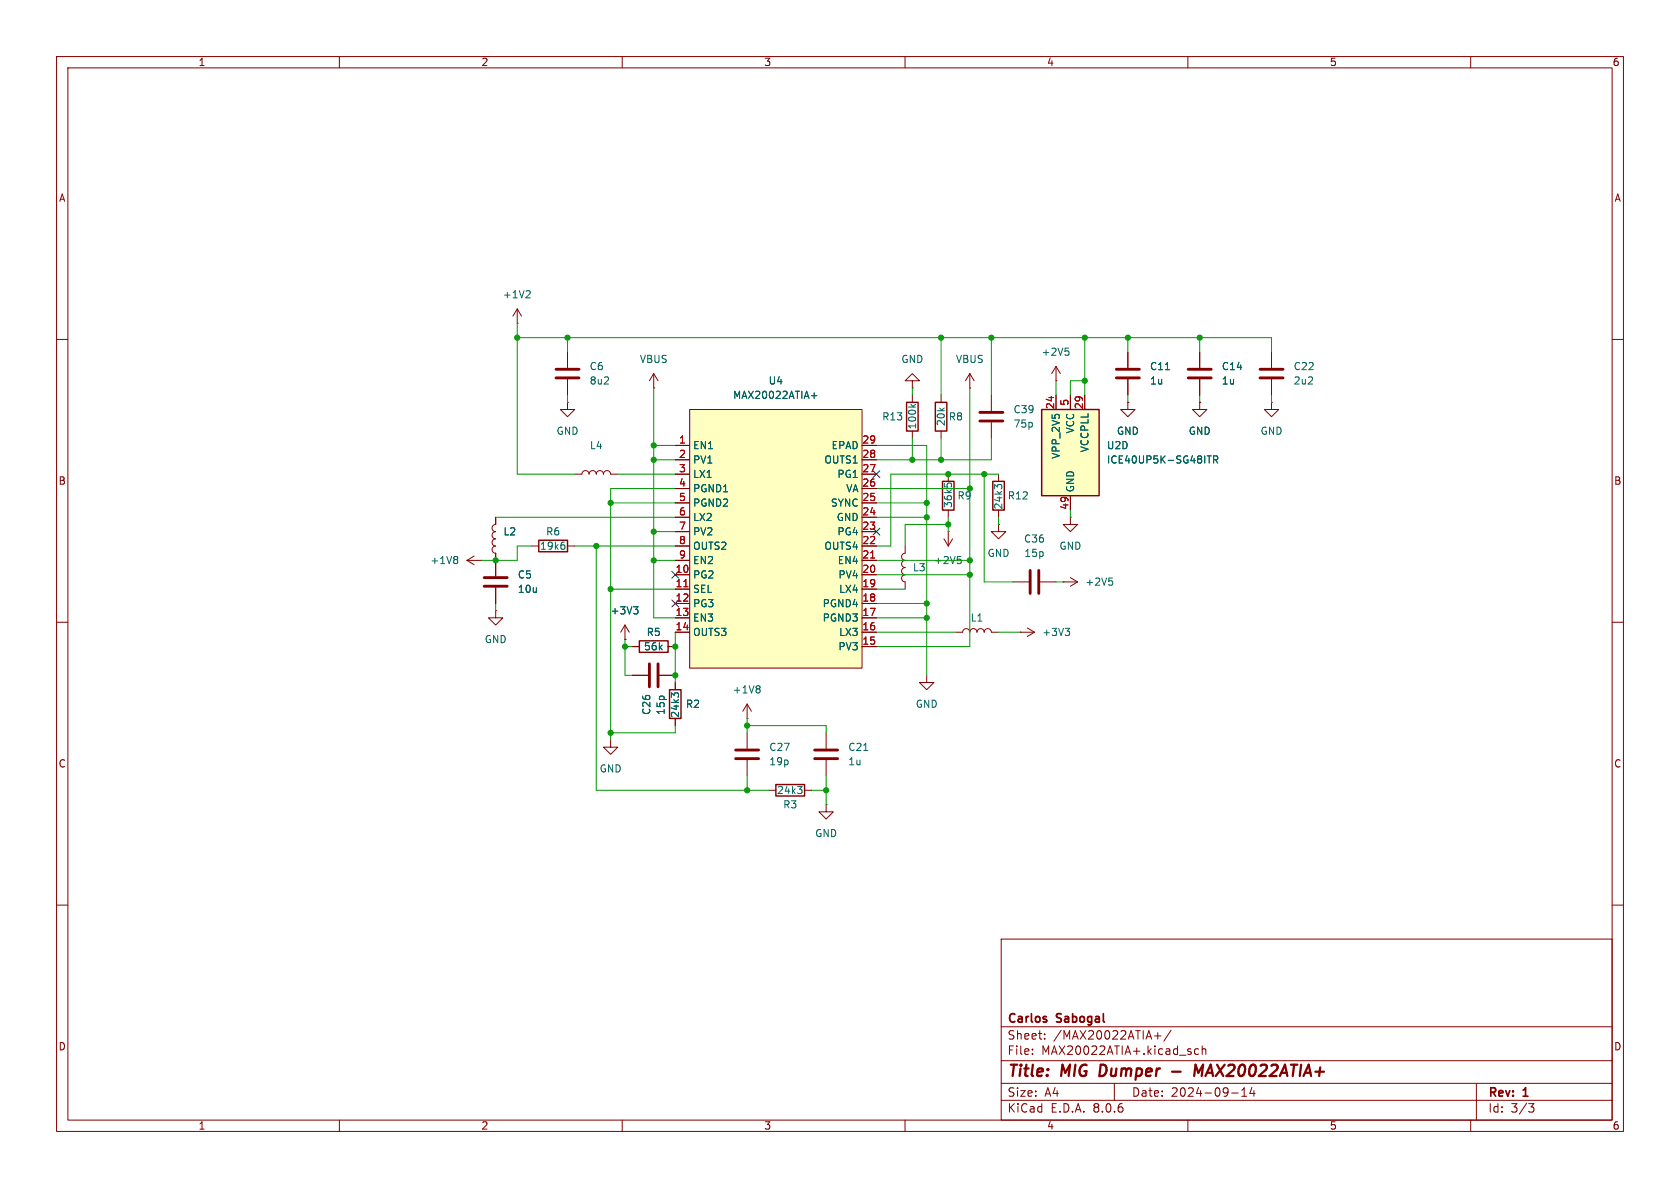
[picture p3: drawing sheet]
<svg xmlns="http://www.w3.org/2000/svg" width="297mm" height="210mm" viewBox="0 0 297 210" stroke-linecap="round" stroke-linejoin="round" font-family="sans-serif">
<g fill="none" stroke="#840000" stroke-width=".18">
<path d="M10 10h277v190h-277zM12 12h273v186h-273zM60 10v2M110 10v2M160 10v2M210 10v2M260 10v2M10 60h2M285 60h2M161.3 69.9v1.2M161.3 76.2v1.3M171.4 68.6h.1"/>
<path d="M171.4 66l-.7 1.3M171.4 66v2.6M171.4 66l.8 1.3M186.7 67.3h.1M186.7 64.8l-.8 1.2M186.7 64.8v2.5M186.7 64.8l.8 1.2M199.4 71.1v1.3h1.3l-1.3 1.3-1.3-1.3h1.3M199.4 71.1h.1M189.2 91.4v1.3h1.3l-1.3 1.3-1.2-1.3h1.2M189.2 91.4h.1M10 110h2"/>
<path d="M168.9 111.8h1.3a.64 .64 0 0 1 .6-.7 .64 .64 0 0 1 .6 .7 .64 .64 0 0 1 .7-.7 .64 .64 0 0 1 .6 .7 .64 .64 0 0 1 .7-.7 .64 .64 0 0 1 .6 .7 .64 .64 0 0 1 .6-.7 .64 .64 0 0 1 .7 .7h1.2M179.1 102.9h2.8M180.3 111.8h.1M180.3 111.8h2.6M181.6 111l1.3 .8M182.9 111.8l-1.3 .7M183.9 102.9h2.8M285 110h2M132.1 129.5v2.8M132.1 134.4v2.8M135.9 139.7h1.3M142.2 139.7h1.3"/>
<path d="M10 160h2M285 160h2M177 166h108v32h-108zM60 198v2M110 198v2M160 198v2M177 194.5h108M177 191.5h108M177 187.5h108M177 181.5h108M182.5 186.3v.1M182.5 185.5v.1"/>
<path d="M184.7 183.6v.1M184.7 182.8v.1M197 191.5v3M204.1 183.1h1.1M204.7 182.6v1.1M207 182.1l-1.3 2M210 198v2M211.9 185.5l-.4-.1-.3 .3v.4l.1 .2h.6M212.5 185.5l.2-.1 .4 .1 .1 .9M212.5 184.9v1.5M217.7 193.2h1.2M219.5 193.8h.9"/>
<path d="M219.5 192.7l.5-.4v1.5M221.3 192.2l-.3 1.1h.9M221.7 192.8v1M260 198v2M261 191.5v6.5M270.2 195.1h1l-.5 .6 .4 .1 .1 .5-.3 .3h-.4"/>
</g>
<path d="M194.6 188.2l-.3 2h.5M207.2 189.4h1.5M211.1 190.2l.3-2 .4 1.4 .9-1.4-.3 2" fill="none" stroke="#840000" stroke-width=".4"/>
<path d="M160.3 71.1h2v5.1h-2zM137.2 138.7h5v2h-5z" fill="none" stroke="#840000" stroke-width=".25"/>
<path d="M161 71.5l.5 .5M161.9 71.5l-.5 .3M188.3 61.5h.6M188.7 62l.3 .3v.3l-.3 .2M188.3 111.1h.8l-.4 .5M188.9 111.6l.2 .2v.3l-.2 .2M141 139h.8l-.4 .5M141.5 139.5l.3 .2v.3l-.3 .3" fill="none" stroke="#006464" stroke-width=".18"/>
<path d="M182.1 100.8v4.1M183.6 100.8v4.1M130 134.1h4.1M130 132.6h4.1" fill="none" stroke="#840000" stroke-width=".51"/>
<path d="M184.1 72.4h10.2v15.2h-10.2z" fill="#ffffc2"/>
<path d="M165.4 71.1h2v5.1h-2zM184.1 72.4h10.2v15.2h-10.2zM95.2 95.5h5.1v2h-5.1zM166.6 85.1h2.1v5.1h-2.1zM113 113.3h5.1v2h-5.1zM118.4 121.9h2v5.1h-2z" fill="none" stroke="#840000" stroke-width=".25"/>
<g fill="none" stroke="#840000" stroke-width=".18">
<path d="M91.4 57.2h.1M91.4 54.6l-.7 1.3M91.4 54.6v2.6M91.4 54.6l.8 1.3M100.3 71.1v1.3h1.3l-1.3 1.3-1.2-1.3h1.2M100.3 71.1h.1M100.3 62.2v2.8M100.3 67.1v2.8M115.6 68.6h.1M115.6 66l-.8 1.3M115.6 66v2.6M115.6 66l.7 1.3"/>
<path d="M161.3 67.3h1.3l-1.3-1.3-1.3 1.3h1.3v1.3M161.3 68.6h.1M166.4 69.9v1.2M166.4 76.2v1.3M175.3 69.9v2.7M175.3 74.7v2.8M186.7 69.9v2.5M189.2 69.9v2.5M191.8 69.9v2.5M199.4 62.2v2.8M199.4 67.1v2.8M212.1 71.1v1.3h1.3l-1.3 1.3-1.3-1.3h1.3"/>
<path d="M212.1 71.1h.1M212.1 62.2v2.8M212.1 67.1v2.8M224.8 71.1v1.3h1.3l-1.3 1.3-1.3-1.3h1.3M224.8 71.1h.1M224.8 62.2v2.8M224.8 67.1v2.8M82.5 99.1l1.3 .7M82.5 99.1h2.6M83.8 98.3l-1.3 .8M85.1 99.1h.1M87.6 91.4v1.3a.64 .64 0 0 0-.6 .6 .64 .64 0 0 0 .6 .7"/>
<path d="M87.6 94a.64 .64 0 0 0-.6 .6 .64 .64 0 0 0 .6 .7 .64 .64 0 0 0-.6 .6 .64 .64 0 0 0 .6 .6 .64 .64 0 0 0-.6 .7 .64 .64 0 0 0 .6 .6v4.1M94 96.5h1.2M100.3 96.5h1.3M101.6 83.8h1.3a.64 .64 0 0 1 .6-.6 .64 .64 0 0 1 .6 .6 .64 .64 0 0 1 .7-.6 .64 .64 0 0 1 .6 .6 .64 .64 0 0 1 .6-.6 .64 .64 0 0 1 .7 .6 .64 .64 0 0 1 .6-.6 .64 .64 0 0 1 .6 .6h1.3M160 96.5v1.3a.63 .63 0 0 0-.6 .6 .63 .63 0 0 0 .6 .7 .64 .64 0 0 0-.6 .6 .64 .64 0 0 0 .6 .6 .64 .64 0 0 0-.6 .7 .64 .64 0 0 0 .6 .6 .64 .64 0 0 0-.6 .6 .64 .64 0 0 0 .6 .7M166.9 95.3l.7 1.2M167.6 94h.1M167.6 83.8v1.3M167.6 90.2v1.2M167.6 94v2.5M168.4 95.3l-.8 1.2M176.5 92.7v1.3h1.3l-1.3 1.3-1.2-1.3h1.2"/>
<path d="M176.5 92.7h.1M189.2 87.6v2.6M87.6 108v1.2h1.3l-1.3 1.3-1.2-1.3h1.2M87.6 108h.1M87.6 103.9v2.8M110.5 113h.1M110.5 110.5l-.8 1.3M110.5 110.5v2.5M110.5 110.5l.8 1.3M111.8 114.3h1.2M111.8 119.4h2.8M116.6 119.4h2.8"/>
<path d="M118.1 114.3h1.3M160 102.9v1.2M163.8 119.4v1.3h-1.2l1.2 1.2 1.3-1.2h-1.3M107.9 130.8v1.3h1.3l-1.3 1.3-1.2-1.3h1.2M119.4 120.7v1.2M119.4 127v1.3M132.1 127h.1M132.1 124.5l-.8 1.2M132.1 124.5v2.5M132.1 124.5l.7 1.2M146 129.5v2.8M146 134.4v2.8"/>
<path d="M146 142.2v1.3h1.3l-1.3 1.3-1.2-1.3h1.2M146 142.2h.1"/>
</g>
<g fill="none" stroke="#006464" stroke-width=".18">
<path d="M93.5 51.4l.2 .2v.3l-.7 .7h.7M206 65.3h.8M80.7 98.4l.2 .2-.2 .3 .2 .1v.4l-.2 .2M99.5 95.8h.3M99.6 96.3l.3 .3v.3l-.3 .2M166.9 85.5v.6M167.4 85.6l.3-.2h.3l.2 .2M169.3 98.4h.6M169.7 98.9l.2 .2v.3l-.2 .2M213.4 80.6h.7M213.8 80.6v1.3M214.6 81.3l.6-.1 .1-.2-.1-.3-.6-.1v1.3"/>
<path d="M214.9 81.3l.4 .6M112 107.3h.8l-.4 .4M112.5 107.7l.3 .3v.3l-.3 .2M119.2 122.9l-.5-.4v.8M119.2 122.7l.2-.2h.3l.3 .2M134.1 121.2l.3 .3-.3 .3 .3 .2v.3l-.3 .2M152.7 132.7h.7"/>
</g>
<g fill="none" stroke="#840000" stroke-width=".51">
<path d="M98.3 66.8h4.1M98.3 65.3h4.1M173.2 74.4h4.1M173.2 72.9h4.1M197.4 66.8h4M197.4 65.3h4M210.1 66.8h4M210.1 65.3h4M222.8 66.8h4M222.8 65.3h4M85.6 103.6h4.1M85.6 102.1h4.1"/>
<path d="M114.8 117.3v4.1M116.3 117.3v4.1M144 134.1h4.1M144 132.6h4.1"/>
</g>
<path d="M121.9 72.4h30.5v45.7h-30.5z" fill="#ffffc2"/>
<g fill="none" stroke="#840000" stroke-width=".18">
<path d="M119.4 78.7h2.5M121.9 72.4h30.5v45.7h-30.5zM152.4 78.7h2.5M186.7 69.9v2.5M189.2 69.9v2.5M191.8 69.9v2.5M199.4 71.1h.1M199.4 62.2v2.8M199.4 67.1v2.8M212.1 71.1h.1M212.1 62.2v2.8M212.1 67.1v2.8"/>
<path d="M87.6 91.4v1.3M87.6 97.8v4.1M119.4 81.3h2.5M119.4 99.1h2.5M119.4 96.5h2.5M119.4 94h2.5M119.4 91.4h2.5M119.4 88.9h2.5M119.4 86.4h2.5M119.4 83.8h2.5M152.4 81.3h2.5M152.4 99.1h2.5"/>
<path d="M152.4 96.5h2.5M152.4 94h2.5M152.4 91.4h2.5M152.4 88.9h2.5M152.4 86.4h2.5M152.4 83.8h2.5M176.5 83.8v1.3M176.5 90.2v1.2M189.2 87.6v2.6M87.6 103.9v2.8M110.5 113h.1M111.8 114.3h1.2"/>
<path d="M111.8 119.4h2.8M116.6 119.4h2.8M118.1 114.3h1.3M119.4 101.6h2.5M119.4 104.1h2.5M119.4 106.7h2.5M119.4 109.2h2.5M119.4 111.8h2.5M152.4 101.6h2.5M152.4 104.1h2.5M152.4 106.7h2.5M152.4 109.2h2.5"/>
<path d="M152.4 111.8h2.5M152.4 114.3h2.5M188 102.9h.1M188 102.9h2.5M189.2 102.1l1.3 .8M190.5 102.9l-1.3 .7M119.4 120.7v1.2M119.4 127v1.3"/>
</g>
<path d="M153.9 98.6h.7M120.9 103.7h.7" fill="none" stroke="#a90000" stroke-width=".18"/>
<g fill="none" stroke="#006464" stroke-width=".18">
<path d="M143.4 69.9h1M143.9 69.5v.9M206 65.3h.8M176.3 86.1l-.5-.5v.8M176.3 85.9l.3-.3h.3l.2 .3M213.4 80.6h.7M213.8 80.6v1.3M214.6 81.3l.6-.1 .1-.2-.1-.3-.6-.1v1.3M214.9 81.3l.4 .6M112 107.3h.8l-.4 .4M112.5 107.7l.3 .3v.3l-.3 .2M196.1 102.2h.6"/>
<path d="M196.5 102.7l.2 .2v.3l-.2 .2M119.2 122.9l-.5-.4v.8M119.2 122.7l.2-.2h.3l.3 .2"/>
</g>
<path d="M175.5 85.1h2v5.1h-2z" fill="none" stroke="#840000" stroke-width=".25"/>
<g fill="none" stroke="#009600" stroke-width=".18">
<path d="M91.4 59.7h133.4v2.5M91.4 57.2v26.6h10.2M100.3 59.7v2.5M166.4 59.7v10.2M175.3 59.7v10.2M191.8 59.7v10.2M199.4 59.7v2.5M212.1 59.7v2.5M100.3 69.9v1.2M115.6 68.6v40.6h3.8M115.6 78.7h3.8M154.9 78.7h8.9v40.7"/>
<path d="M161.3 68.6v1.3M161.3 77.5v3.8M166.4 77.5v3.8M171.4 68.6v45.7h-16.5M175.3 77.5v3.8h-20.4M186.7 67.3v2.6M191.8 67.3h-2.6v2.6M199.4 69.9v1.2M212.1 69.9v1.2M224.8 69.9v1.2M87.6 91.4h31.8M94 96.5h-2.6v2.6h-6.3"/>
<path d="M101.6 96.5h17.8M105.4 96.5v43.2h30.5M107.9 88.9h11.5M109.2 83.8h10.2M115.6 81.3h3.8M115.6 99.1h3.8M115.6 94h3.8M119.4 86.4h-11.5v44.4M154.9 88.9h8.9M154.9 86.4h16.5M154.9 99.1h16.5M154.9 91.4h8.9"/>
<path d="M167.6 92.7h-7.6v3.8M167.6 91.4v2.6M174 83.8v19.1h5.1M176.5 83.8h-19v12.7h-2.6M176.5 91.4v1.3M189.2 90.2v1.2M87.6 106.7v1.3M107.9 104.1h11.5M110.5 114.3h1.3M110.5 113v6.4h1.3M119.4 111.8v8.9M154.9 104.1h5.1"/>
<path d="M154.9 109.2h8.9M154.9 106.7h8.9M154.9 101.6h16.5M154.9 111.8h14M176.5 111.8h3.8M186.7 102.9h1.3M119.4 128.3v1.2h-11.5M132.1 128.3h13.9v1.2M132.1 127v2.5M132.1 137.2v2.5M143.5 139.7h2.5M146 137.2v5"/>
</g>
<path d="M154.3 83.2l1.2 1.2M154.3 93.4l1.2 1.2M155.5 83.2l-1.2 1.2M155.5 93.4l-1.2 1.2M118.8 106.1l1.2 1.2M118.8 101l1.2 1.2M120 106.1l-1.2 1.2M120 101l-1.2 1.2" fill="none" stroke="#000084" stroke-width=".18"/>
<g fill="#009600" stroke="#009600" stroke-width=".18">
<circle cx="132.1" cy="139.7" r=".46"/>
<circle cx="107.9" cy="129.5" r=".46"/>
<circle cx="107.9" cy="104.1" r=".46"/>
<circle cx="132.1" cy="128.3" r=".46"/>
<circle cx="119.4" cy="119.4" r=".46"/>
<circle cx="146" cy="139.7" r=".46"/>
<circle cx="110.5" cy="114.3" r=".46"/>
<circle cx="119.4" cy="114.3" r=".46"/>
<circle cx="163.8" cy="88.9" r=".46"/>
<circle cx="161.3" cy="81.3" r=".46"/>
<circle cx="166.4" cy="81.3" r=".46"/>
<circle cx="167.6" cy="83.8" r=".46"/>
<circle cx="174" cy="83.8" r=".46"/>
<circle cx="191.8" cy="67.3" r=".46"/>
<circle cx="191.8" cy="59.7" r=".46"/>
<circle cx="212.1" cy="59.7" r=".46"/>
<circle cx="166.4" cy="59.7" r=".46"/>
<circle cx="175.3" cy="59.7" r=".46"/>
<circle cx="199.4" cy="59.7" r=".46"/>
<circle cx="107.9" cy="88.9" r=".46"/>
<circle cx="105.4" cy="96.5" r=".46"/>
<circle cx="100.3" cy="59.7" r=".46"/>
<circle cx="91.4" cy="59.7" r=".46"/>
<circle cx="87.6" cy="99.1" r=".46"/>
<circle cx="115.6" cy="99.1" r=".46"/>
<circle cx="115.6" cy="94" r=".46"/>
<circle cx="115.6" cy="78.7" r=".46"/>
<circle cx="115.6" cy="81.3" r=".46"/>
<circle cx="167.6" cy="92.7" r=".46"/>
<circle cx="163.8" cy="106.7" r=".46"/>
<circle cx="163.8" cy="91.4" r=".46"/>
<circle cx="163.8" cy="109.2" r=".46"/>
<circle cx="171.4" cy="86.4" r=".46"/>
<circle cx="171.4" cy="101.6" r=".46"/>
<circle cx="171.4" cy="99.1" r=".46"/>
</g>
<g font-size="2.8" fill="#840000">
<text x="178" y="190.9">Title:</text>
<text x="187.7" y="190.9">MIG</text>
<text x="195.2" y="190.9">Dumper</text>
<text x="213.6" y="190.9">MAX20022ATIA+</text>
</g>
<g font-size="2.1" fill="#840000">
<text x="178" y="184">Sheet:</text>
<text x="178" y="181.2">Carlos</text>
<text x="186.2" y="184">/MAX20022ATIA+/</text>
<text x="186.9" y="181.2">Sabogal</text>
<text x="178" y="186.7">File:</text>
<text x="184.1" y="186.7">MAX20022ATIA+.kicad_sch</text>
<text x="178" y="196.9">KiCad</text>
<text x="178" y="194.1">Size:</text>
<text x="184.7" y="194.1">A4</text>
<text x="185.7" y="196.9">E.D.A.</text>
<text x="193.3" y="196.9">8.0.6</text>
<text x="200" y="194.1">Date:</text>
<text x="207" y="194.1">2024-09-14</text>
<text x="263" y="194.3">Rev:</text>
<text x="263" y="196.9">Id:</text>
<text x="267.1" y="196.9">3/3</text>
<text x="269.4" y="194.3">1</text>
</g>
<g font-size="1.8" fill="#840000">
<text x="35" y="11.9">1</text>
<text x="85" y="11.9">2</text>
<text x="135" y="11.9">3</text>
<text x="185" y="11.9">4</text>
<text x="235" y="11.9">5</text>
<text x="285" y="11.9">6</text>
<text x="10.3" y="35.9">A</text>
<text x="285.3" y="35.9">A</text>
<text x="10.3" y="85.9">B</text>
<text x="285.3" y="85.9">B</text>
<text x="10.3" y="135.9">C</text>
<text x="285.3" y="135.9">C</text>
<text x="10.3" y="185.9">D</text>
<text x="285.3" y="185.9">D</text>
<text x="35" y="199.9">1</text>
<text x="85" y="199.9">2</text>
<text x="135" y="199.9">3</text>
<text x="185" y="199.9">4</text>
<text x="235" y="199.9">5</text>
<text x="285" y="199.9">6</text>
</g>
<g font-size="1.8" fill="#006464">
<text x="88.8" y="52.9">+1V2</text>
<text x="104.1" y="65.6">C6</text>
<text x="113" y="64.4">VBUS</text>
<text x="159.3" y="64.4">GND</text>
<text x="168.9" y="64.4">VBUS</text>
<text x="184" y="63.1">+2V5</text>
<text x="203.2" y="65.6">C11</text>
<text x="215.9" y="65.6">C14</text>
<text x="228.6" y="65.6">C22</text>
<text x="104.1" y="68.2">8u2</text>
<text x="129.5" y="70.7">MAX20022ATIA+</text>
<text x="135.8" y="68.2">U4</text>
<text x="203.2" y="68.2">1u</text>
<text x="215.9" y="68.2">1u</text>
<text x="228.6" y="68.2">2u2</text>
<text x="98.3" y="77.1">GND</text>
<text x="155.9" y="74.5">R13</text>
<text x="162.2" y="76" transform="rotate(-90 162.2 76)">100k</text>
<text x="167.2" y="75.4" transform="rotate(-90 167.2 75.4)">20k</text>
<text x="167.6" y="74.5">R8</text>
<text x="179.1" y="73.3">C39</text>
<text x="179.1" y="75.8">75p</text>
<text x="190.1" y="76.7" transform="rotate(-90 190.1 76.7)">VCC</text>
<text x="197.4" y="77.1">GND</text>
<text x="210.1" y="77.1">GND</text>
<text x="222.8" y="77.1">GND</text>
<text x="104.2" y="79.6">L4</text>
<text x="122.4" y="79.6">EN1</text>
<text x="122.4" y="82.1">PV1</text>
<text x="145.6" y="82.1">OUTS1</text>
<text x="146.9" y="79.6">EPAD</text>
<text x="187.6" y="81.2" transform="rotate(-90 187.6 81.2)">VPP_2V5</text>
<text x="192.6" y="80.1" transform="rotate(-90 192.6 80.1)">VCCPLL</text>
<text x="195.6" y="82.1">ICE40UP5K-SG48ITR</text>
<text x="195.6" y="79.6">U2D</text>
<text x="122.4" y="84.7">LX1</text>
<text x="122.4" y="87.2">PGND1</text>
<text x="122.4" y="89.8">PGND2</text>
<text x="146.8" y="89.8">SYNC</text>
<text x="147.9" y="84.7">PG1</text>
<text x="149.5" y="87.2">VA</text>
<text x="168.5" y="89.9" transform="rotate(-90 168.5 89.9)">36k5</text>
<text x="169.2" y="88.5">R9</text>
<text x="178.1" y="88.5">R12</text>
<text x="190.1" y="87.1" transform="rotate(-90 190.1 87.1)">GND</text>
<text x="88.9" y="94.8">L2</text>
<text x="96.4" y="94.8">R6</text>
<text x="122.4" y="92.3">LX2</text>
<text x="122.4" y="94.8">PV2</text>
<text x="147.8" y="92.3">GND</text>
<text x="147.9" y="94.8">PG4</text>
<text x="177.4" y="90.2" transform="rotate(-90 177.4 90.2)">24k3</text>
<text x="76" y="99.9">+1V8</text>
<text x="95.4" y="97.4">19k6</text>
<text x="122.4" y="97.4">OUTS2</text>
<text x="122.4" y="99.9">EN2</text>
<text x="145.6" y="97.4">OUTS4</text>
<text x="148" y="99.9">EN4</text>
<text x="161.3" y="101.2">L3</text>
<text x="165" y="99.9">+2V5</text>
<text x="174.5" y="98.7">GND</text>
<text x="180.9" y="96.1">C36</text>
<text x="181" y="98.7">15p</text>
<text x="187.2" y="97.4">GND</text>
<text x="91.4" y="102.5">C5</text>
<text x="91.4" y="105">10u</text>
<text x="122.4" y="102.5">PG2</text>
<text x="122.4" y="105">SEL</text>
<text x="122.4" y="107.5">PG3</text>
<text x="145.3" y="107.5">PGND4</text>
<text x="148.1" y="102.5">PV4</text>
<text x="148.2" y="105">LX4</text>
<text x="191.8" y="103.7">+2V5</text>
<text x="85.6" y="113.9">GND</text>
<text x="107.8" y="108.8">+3V3</text>
<text x="114.2" y="112.6">R5</text>
<text x="122.4" y="110.1">EN3</text>
<text x="122.4" y="112.6">OUTS3</text>
<text x="145.3" y="110.1">PGND3</text>
<text x="148.2" y="112.6">LX3</text>
<text x="171.5" y="110.1">L1</text>
<text x="184.2" y="112.6">+3V3</text>
<text x="113.7" y="115.2">56k</text>
<text x="148.1" y="115.2">PV3</text>
<text x="121.2" y="125.3">R2</text>
<text x="129.4" y="122.8">+1V8</text>
<text x="161.8" y="125.3">GND</text>
<text x="115.2" y="126.5" transform="rotate(-90 115.2 126.5)">C26</text>
<text x="117.7" y="126.5" transform="rotate(-90 117.7 126.5)">15p</text>
<text x="120.2" y="127" transform="rotate(-90 120.2 127)">24k3</text>
<text x="105.9" y="136.8">GND</text>
<text x="135.9" y="132.9">C27</text>
<text x="135.9" y="135.5">19p</text>
<text x="149.9" y="135.5">1u</text>
<text x="149.9" y="132.9">C21</text>
<text x="137.3" y="140.6">24k3</text>
<text x="138.4" y="143.1">R3</text>
<text x="144" y="148.2">GND</text>
</g>
<g font-size="1.8" fill="#a90000">
<text x="189" y="71.8" transform="rotate(-90 189 71.8)">5</text>
<text x="186.4" y="72.4" transform="rotate(-90 186.4 72.4)">24</text>
<text x="191.5" y="72.4" transform="rotate(-90 191.5 72.4)">29</text>
<text x="119.9" y="78.5">1</text>
<text x="119.9" y="81">2</text>
<text x="119.9" y="83.6">3</text>
<text x="152.4" y="83.6">27</text>
<text x="152.4" y="81">28</text>
<text x="152.4" y="78.5">29</text>
<text x="119.9" y="86.1">4</text>
<text x="119.9" y="88.6">5</text>
<text x="152.4" y="88.6">25</text>
<text x="152.4" y="86.1">26</text>
<text x="119.9" y="91.2">6</text>
<text x="119.9" y="93.7">7</text>
<text x="152.4" y="93.7">23</text>
<text x="152.4" y="91.2">24</text>
<text x="189" y="90.2" transform="rotate(-90 189 90.2)">49</text>
<text x="119.3" y="101.3">10</text>
<text x="119.9" y="96.3">8</text>
<text x="119.9" y="98.8">9</text>
<text x="152.4" y="101.3">20</text>
<text x="152.4" y="98.8">21</text>
<text x="152.4" y="96.3">22</text>
<text x="119.3" y="103.9">11</text>
<text x="119.3" y="106.4">12</text>
<text x="152.4" y="106.4">18</text>
<text x="152.4" y="103.9">19</text>
<text x="119.3" y="109">13</text>
<text x="119.3" y="111.5">14</text>
<text x="152.4" y="111.5">16</text>
<text x="152.4" y="109">17</text>
<text x="152.4" y="114">15</text>
</g>
</svg>
